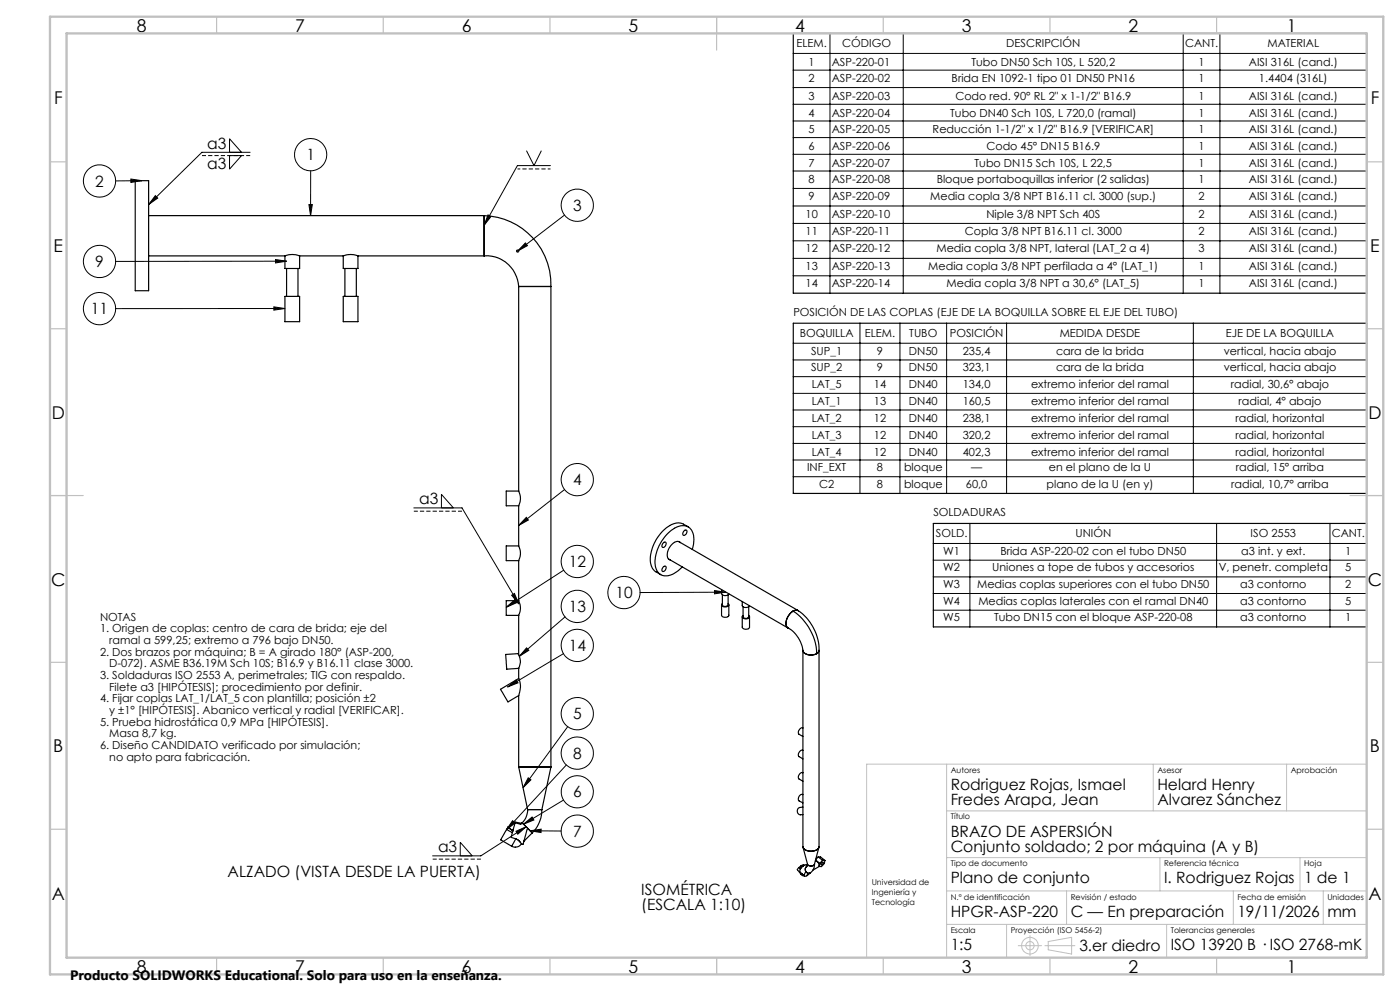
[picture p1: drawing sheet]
<svg xmlns="http://www.w3.org/2000/svg" width="420mm" height="297mm" viewBox="0 0 420 297" stroke-linecap="round" stroke-linejoin="round" font-family="sans-serif">
<g fill="none" stroke="#000" stroke-width=".35">
<path d="M238 10h172v77.9h-172zM40.6 54.1h4v33h-4zM44.6 64.6h100.6M44.6 76.7h40.9M85.5 76.7a6 6 0 0 1 4.4 0M85.5 76.7v3.8h4.4v-3.8M89.9 76.7h13.1M103 76.7a6 6 0 0 1 4.4 0M103 76.7v3.8h4.4v-3.8M107.4 76.7h37.8M145.2 76.7a9.7 9.7 0 0 1 10.4 9.2M145.2 64.6a20.7 20.7 0 0 1 20.1 21.3"/>
<path d="M145.2 64.6v12.1M85.5 88.8h4.4v7.6h-4.4zM86 80.5v8.3M89.4 80.5v8.3M103 88.8h4.4v7.6h-4.4zM103.5 80.5v8.3M106.9 80.5v8.3M155.6 85.9h9.7M155.6 85.9v61.3M165.3 85.9v144M238 96.9h172v51h-172zM155.6 147.2a4.9 4.9 0 0 1 0 4.4"/>
<path d="M155.6 147.2h-3.7v4.4h3.7M155.6 151.6v12M205.3 159a.52 .52 0 0 1 .8 .1 .52 .52 0 0 1-.1 .7l-.2 .3a.56 .56 0 0 1-.9 .2 .56 .56 0 0 1 .1-.9zM206.4 157.9l-1.4-.8a5.1 5.1 0 0 0-5.6 1.5 11.9 11.9 0 0 0-4.1 10.6 3.2 3.2 0 0 0 1.5 2.2l1.4 .8M280 156.9h130v31h-130zM155.6 163.6a4.9 4.9 0 0 1 0 4.4M155.6 163.6h-3.7v4.4h3.7M155.6 168v12M199 169.9a.53 .53 0 0 1 .8-.1 .53 .53 0 0 1-.1 .8l-.3 .5a.53 .53 0 0 1-.8 0 .53 .53 0 0 1 .2-.9zM199 162.7a.52 .52 0 0 1 .8-.1 .52 .52 0 0 1-.1 .8 .58 .58 0 0 1-.4 .7 .58 .58 0 0 1-.7-.4zM200.5 167.5l35.9 20.7M203.6 162.3l35.8 20.7"/>
<path d="M204.2 162.6h-.1a2 2 0 0 0-2.9 .9 3.3 3.3 0 0 0-.5 4.1l.4 .2M207.7 164.7a6.1 6.1 0 0 0-1-6.6 4.6 4.6 0 0 0-5.5 1 12.2 12.2 0 0 0-4.5 11 3.3 3.3 0 0 0 5.3 1.9l1.5-1 1.2-1.1M216.5 176.7v1.2a1.29 1.29 0 0 0 2.2 .1M216.7 178.3v3a1 1 0 0 0 1.7 0v-3M151.7 196.1l3.7-.2a4.5 4.5 0 0 1 .2 4.4l-3.6 .3zM155.6 180a4.9 4.9 0 0 1 0 4.4M155.6 180h-3.7v4.4h3.7M155.6 184.4v11.8M216.5 181.3v3.1a1.25 1.25 0 0 0 2.2 0v-3.1M216.7 180.9a.64 .64 0 0 0-.1 .8 .64 .64 0 0 0 .9 .2h.3a.6 .6 0 0 0 .8-.3 .6 .6 0 0 0-.2-.7M222.7 184.9v3.1a1.26 1.26 0 0 0 2.2 0v-3.1M222.7 180.3v1.1a1.29 1.29 0 0 0 2.2 .1"/>
<path d="M222.9 184.5a.63 .63 0 0 0-.1 .8 .63 .63 0 0 0 .8 .2l.8-.1a.49 .49 0 0 0 .4-.4 .49 .49 0 0 0-.2-.5M222.9 181.9v3a.97 .97 0 0 0 1.7 0v-3M237.9 183.2a4 4 0 0 0-1.8 4.8 9.8 9.8 0 0 1 5 7.4 3.4 3.4 0 0 0 3.9 .5M237.9 183.2l.8-.3a5 5 0 0 1 3.1 2.1 15 15 0 0 1 3.9 9.9M237.9 183.2a15.9 15.9 0 0 1 7.1 12.7M237.9 183.2a3.9 3.9 0 0 0-1.8 4.8l.5 .3M239.5 183.1a1.39 1.39 0 0 0-1.6 .1M240.9 194.9a2.73 2.73 0 0 0 3.9 1.1l.6-.4 .3-.7v58.8a2.85 2.85 0 0 1-4.3 .9l-.5-.8zM245.7 194.9l-.7 1M155.6 203.3a6.2 6.2 0 0 1 0 5.2M155.6 203.3l-5.5 3.3 2.3 3.8 3.2-1.9M155.6 200.3v3"/>
<path d="M155.6 208.5v21.4M240.9 218.2a1.24 1.24 0 0 0-1.2 1.9l1.2 .6M155.6 229.9h9.7M155.6 229.9l2.7 12.7M165.3 229.9l-2.7 12.7M240.9 238.2a1.17 1.17 0 0 0-1.2 .5 1.17 1.17 0 0 0 .1 1.4l1.1 .5M240.9 231.6a1.24 1.24 0 0 0-1.2 1.9l1.2 .6M240.9 224.9a1.24 1.24 0 0 0-1.2 1.9l1.2 .6M152.4 247.9l1.4 1.1-.1 .5-1.7-.9-1.8 3.1 3.3 1.9M152.4 247.9h.1M152.4 247.9l1.5 1.1M152.4 247.9l-.4 .7"/>
<path d="M154 248.5l-.3 .3M154.5 246.6l-1.1 4.4 1.4 .4M154.5 246.6l1.7 .4 .5-.4M154.5 246.6l.1-.2 1.9 .4M154.8 251.4l.9 .6 .7 .9M154.8 251.4l-1.3 2.2M155.4 251.7l.7 .7M156.4 252.9a2.22 2.22 0 0 1-2.9 .7M156.7 246.6l3 3M157.4 251.9l-.2 .2M158.1 248.6l-1.2 4.4-.5-.1M158.3 242.6a5.6 5.6 0 0 1-1.6 4"/>
<path d="M158.3 242.6h4.3M159.7 249.6l-2.5 2.5M162.6 242.6a9.9 9.9 0 0 1-2.9 7M240.3 259.5l.2 .5v-.5l.4 .1M240.3 259.5l-.3 .4 .2 .3M240.6 259.4l-.3 .1M240.6 259.4l.3 .1zM240.7 259.5l.1 .1M240.9 241.9l-1 .1a1.13 1.13 0 0 0-.7 1.2 1.13 1.13 0 0 0 1 1l.7-.1M240.9 259.3h.1M240.9 259.3l-.5 .6M240.9 259.3l.2 .1"/>
<path d="M240.9 253.9l1.4 5.1M242 259.8a1.08 1.08 0 0 0-.3 1.3 1.08 1.08 0 0 0 1.3 .5M242 259.8l-.2 .1M242.1 259.5a1.08 1.08 0 0 0-1.7 .5l-.2 .4a.85 .85 0 0 0 .3 1.4M242.2 259.3l-.1 .1M242.2 259l-.2 .8M242.3 259a1.29 1.29 0 0 0 2 0M244.4 259l-.1 .3a2.92 2.92 0 0 1-1.3 2.3M244.6 258l.5 .1 .4 .6 .2 1M244.7 257.8l1.2 1M245.5 256.8l-.8 .8M245.5 256.8l1.3 1"/>
<path d="M245.5 256.8h.7l1.3 1.1M245.7 253.9l-1.4 5.1M245.8 259.7l-1.9 1.1M245.9 258.8l-.2 .9M246.5 258.5l.3-.1a.45 .45 0 0 1 0 .5 .45 .45 0 0 1-.6 .1zM246.8 257.8l-.9 1M246.8 257.8l.7 .1M247.5 257.9l-.2 .9-.8 .9h-.8M240.1 260.5l-.4-.5-.5 .7 1.2 1.4M240.2 260.1l-.2 .2M240.5 261.8l-.1 .3M240.5 261.8h.1"/>
<path d="M240.6 261.8l.7 .7-.9-.4M240.8 262.1h.1M241.7 261.3l-.2 .4a.53 .53 0 0 0-.1 .8 .53 .53 0 0 0 .8-.1l.7-.7M243 261.6l-.9 .5"/>
</g>
<g fill="none" stroke="#000" stroke-width=".3">
<path d="M238 16h172M249 10v77.9M271 10v77.9M355 10v77.9M366 10v77.9M238 21h172M238 26.2h172M238 31.3h172M238 36.3h172M39.3 53.7l3.3 .4-3.3 .6zM42.6 54.1l-7.9 .1M46.6 58.6l.7 .8-2.7 1.9z"/>
<path d="M68.9 45.6v-4l3.6 4M68.9 46.6h3.6l-3.6 4.1zM75 45.6h-14.4l-16 15.7M93.2 51.2v13.4M157.9 45.2l2.3 4.4 2.2-4.4M165.1 49.6h-9.9l-10 17.9M238 41.2h172M238 46.2h172M238 51.3h172M238 56.5h172M82.7 77.8l3.3 .5-3.3 .5zM86 78.3h-51.3"/>
<path d="M92.7 61.3h1l-.5 3.3zM146.4 64.4l.9 .5-2.1 2.6zM157.6 72.8l.6 .8-2.9 1.6zM169.4 64.4l-14.1 10.8M238 61.7h172M238 67h172M238 72.2h172M238 77.4h172M82.2 92l3.3 .5-3.3 .5zM85.5 92.5h-50.8M238 82.7h172M258 96.9v51"/>
<path d="M270 96.9v51M284 96.9v51M302 96.9v51M358 96.9v51M238 102.9h172M238 107.9h172M238 112.9h172M238 117.9h172M238 122.9h172M238 127.9h172M238 132.9h172M238 137.9h172"/>
<path d="M124.1 152.2h14.5l17 28.8M132.4 152.2v-4l3.6 4M157.9 155l.6 .9-2.9 1.6zM169.4 146.7l-13.8 10.8M238 142.9h172M291 156.9v31M365 156.9v31M399 156.9v31M153.5 178.4l.8-.5 1.3 3.1zM169.1 170.9l-17.2 11.1M214.3 177l3.4 .5-3.4 .5zM217.7 177.5l-25.7 .1"/>
<path d="M280 162.9h130M280 167.9h130M280 172.9h130M280 177.9h130M151.9 182l2.5-2.2 .5 .9zM158 194.2l.6 .7-2.8 1.8zM169.1 195.9l-16.8 10M169.5 184.9l-13.7 11.8M280 182.9h130M152.3 205.9l2.6-2.1 .5 .8zM170.3 217.8l-13.4 18.3M158.5 233.1l.8 .6-2.4 2.4z"/>
<path d="M169.1 239.8l-12 7.2M169.9 229.3l-18 19.4M138.1 256.5v-4.1l3.6 4.1M153.8 246l.7 .7-2.6 2zM154.8 249.1l3-1.3-2.5 2.2zM157.1 247l2.5-2.1 .6 .8zM157.8 247.8l-13.5 8.7h-14.5M159 249l3.3-.5v1zM159 249l9.3 .1"/>
<circle cx="29.8" cy="54.2" r="4.8"/>
<circle cx="93.2" cy="46.4" r="4.8"/>
<circle cx="29.8" cy="78.4" r="4.8"/>
<circle cx="173.2" cy="61.5" r="4.8"/>
<circle cx="29.8" cy="92.5" r="4.8"/>
<circle cx="173.2" cy="143.7" r="4.8"/>
<circle cx="173.2" cy="168.3" r="4.8"/>
<circle cx="187.2" cy="177.6" r="4.8"/>
<circle cx="173.2" cy="181.7" r="4.8"/>
<circle cx="173.2" cy="193.4" r="4.8"/>
<circle cx="173.2" cy="213.9" r="4.8"/>
<circle cx="173.2" cy="225.7" r="4.8"/>
<circle cx="173.2" cy="237.3" r="4.8"/>
<circle cx="173.2" cy="249.1" r="4.8"/>
</g>
<g fill="none" stroke="#c0c0c0" stroke-width=".3">
<path d="M284 229v58M346 229v14M386 229v14M410 229h-150v58M284 243h126M284 257h126M348 257v10M390 257v10M284 267h126M284 277h126M302 277v10M320 267v10"/>
<path d="M350 277v10M370 267v10M397 267v10M305.5 283.4h7M309 280.4v6M313.5 283.4h9M314.5 282.2l7-1.3v5l-7-1.2z"/>
<circle cx="309" cy="283.4" r="2.49"/>
<circle cx="309" cy="283.4" r="1.25"/>
</g>
<path d="M154.8 75.2h1M154.9 74.9l.7 .7M155.3 74.8v.9M155.6 74.9l-.7 .7" fill="none" stroke="#00f" stroke-width=".3"/>
<path d="M75.1 46.6h-14.5M138.6 153.2h-14.5M144.3 257.5h-14.5" fill="none" stroke="#000" stroke-width=".3" stroke-dasharray="1.3 .6" stroke-dashoffset=".1" stroke-linecap="butt"/>
<path d="M165.2 50.6h-10" fill="none" stroke="#000" stroke-width=".3" stroke-dasharray="1.3 .6" stroke-dashoffset=".4" stroke-linecap="butt"/>
<g fill="none" stroke="#c0c0c0" stroke-width=".35">
<path d="M65 5v5M115 5v5M165 5v5M215 5v10M265 5v5M315 5v5M365 5v5M15 48.5h5M410 48.5h5M15 98.5h5M410 98.5h5M15 148.5h10"/>
<path d="M405 148.5h10M15 198.5h5M410 198.5h5M15 248.5h5M410 248.5h5M65 287v5M115 287v5M165 287v5M215 287v5M265 287v5M315 287v5M365 287v5"/>
</g>
<path d="M15 5h400v287h-400zM20 10h390v277h-390z" fill="none" stroke="#c0c0c0" stroke-width=".7"/>
<path d="M92.7 61.3h1l-.5 3.3zM39.3 53.7l3.3 .4-3.3 .6zM157.9 155l.6 .9-2.9 1.6zM158.5 233.1l.8 .6-2.4 2.4zM157.1 247l2.5-2.1 .6 .8zM159 249l3.3-.5v1zM153.8 246l.7 .7-2.6 2zM82.7 77.8l3.3 .5-3.3 .5zM82.2 92l3.3 .5-3.3 .5zM151.9 182l2.5-2.2 .5 .9zM158 194.2l.6 .7-2.8 1.8zM152.3 205.9l2.6-2.1 .5 .8zM46.6 58.6l.7 .8-2.7 1.9zM146.4 64.4l.9 .5-2.1 2.6zM153.5 178.4l.8-.5 1.3 3.1zM154.8 249.1l3-1.3-2.5 2.2zM214.3 177l3.4 .5-3.4 .5zM157.6 72.8l.6 .8-2.9 1.6z" fill="#000"/>
<g font-size="5.3">
<text x="41" y="9.5">8</text>
<text x="88.5" y="9.5">7</text>
<text x="138.5" y="9.5">6</text>
<text x="188.5" y="9.5">5</text>
<text x="238.5" y="9.5">4</text>
<text x="288.5" y="9.5">3</text>
<text x="338.5" y="9.5">2</text>
<text x="386" y="9.5">1</text>
<text x="16.2" y="31.3">F</text>
<text x="411.2" y="31.3">F</text>
<text x="16.1" y="75.5">E</text>
<text x="411.1" y="75.5">E</text>
<text x="15.5" y="125.5">D</text>
<text x="410.5" y="125.5">D</text>
<text x="15.4" y="175.5">C</text>
<text x="410.4" y="175.5">C</text>
<text x="16" y="225.5">B</text>
<text x="411" y="225.5">B</text>
<text x="15.5" y="269.8">A</text>
<text x="410.5" y="269.8">A</text>
<text x="41" y="291.5">8</text>
<text x="88.5" y="291.5">7</text>
<text x="138.5" y="291.5">6</text>
<text x="188.5" y="291.5">5</text>
<text x="238.5" y="291.5">4</text>
<text x="288.5" y="291.5">3</text>
<text x="338.5" y="291.5">2</text>
<text x="386" y="291.5">1</text>
</g>
<g font-size="4.7">
<text x="62.2" y="44.6">a3</text>
<text x="62.2" y="50.6">a3</text>
<text x="91.9" y="48">1</text>
<text x="28.6" y="55.9">2</text>
<text x="171.9" y="63.2">3</text>
<text x="28.6" y="80">9</text>
<text x="27.3" y="94.2">11</text>
<text x="171.9" y="145.4">4</text>
<text x="125.7" y="151.2">a3</text>
<text x="170.6" y="170">12</text>
<text x="184.6" y="179.3">10</text>
<text x="170.6" y="183.4">13</text>
<text x="170.6" y="195.1">14</text>
<text x="171.9" y="215.6">5</text>
<text x="171.9" y="227.4">8</text>
<text x="171.9" y="239">6</text>
<text x="285.2" y="236.7">Rodriguez Rojas, Ismael</text>
<text x="347.2" y="236.7">Helard Henry</text>
<text x="285.2" y="241.3">Fredes Arapa, Jean</text>
<text x="347.2" y="241.3">Alvarez Sánchez</text>
<text x="171.9" y="250.8">7</text>
<text x="285.2" y="250.7">BRAZO DE ASPERSIÓN</text>
<text x="131.4" y="255.5">a3</text>
<text x="285.2" y="255.3">Conjunto soldado; 2 por máquina (A y B)</text>
<text x="68.3" y="263">ALZADO (VISTA DESDE LA PUERTA)</text>
<text x="192.4" y="268.1">ISOMÉTRICA</text>
<text x="285.2" y="264.7">Plano de conjunto</text>
<text x="349.2" y="264.7">I. Rodriguez Rojas</text>
<text x="391.2" y="264.7">1 de 1</text>
<text x="192.4" y="272.6">(ESCALA 1:10)</text>
<text x="285.2" y="274.7">HPGR-ASP-220</text>
<text x="321.2" y="274.7">C — En preparación</text>
<text x="371.2" y="274.7">19/11/2026</text>
<text x="398.2" y="274.9">mm</text>
<text x="285.2" y="284.7">1:5</text>
<text x="323.8" y="284.9">3.er diedro</text>
<text x="351.2" y="284.7">ISO 13920 B · ISO 2768-mK</text>
</g>
<text font-size="4.1" x="21" y="293.7">Producto SOLIDWORKS Educational. Solo para uso en la enseñanza.</text>
<g font-size="3.3">
<text x="238.9" y="14.2">ELEM.</text>
<text x="252.7" y="14.2">CÓDIGO</text>
<text x="301.9" y="14.2">DESCRIPCIÓN</text>
<text x="355.5" y="14.2">CANT.</text>
<text x="380.2" y="14.2">MATERIAL</text>
<text x="242.6" y="19.7">1</text>
<text x="249.5" y="19.7">ASP-220-01</text>
<text x="291.4" y="19.7">Tubo DN50 Sch 10S, L 520,2</text>
<text x="359.6" y="19.7">1</text>
<text x="374.7" y="19.7">AISI 316L (cand.)</text>
<text x="242.6" y="24.5">2</text>
<text x="242.6" y="29.9">3</text>
<text x="249.5" y="24.5">ASP-220-02</text>
<text x="249.5" y="29.9">ASP-220-03</text>
<text x="285.5" y="24.5">Brida EN 1092-1 tipo 01 DN50 PN16</text>
<text x="286.6" y="29.9">Codo red. 90° RL 2&quot; x 1-1/2&quot; B16.9</text>
<text x="359.6" y="24.5">1</text>
<text x="359.6" y="29.9">1</text>
<text x="374.7" y="29.9">AISI 316L (cand.)</text>
<text x="377.7" y="24.5">1.4404 (316L)</text>
<text x="242.6" y="34.9">4</text>
<text x="249.5" y="34.9">ASP-220-04</text>
<text x="285.1" y="34.9">Tubo DN40 Sch 10S, L 720,0 (ramal)</text>
<text x="359.6" y="34.9">1</text>
<text x="374.7" y="34.9">AISI 316L (cand.)</text>
<text x="242.6" y="39.9">5</text>
<text x="249.5" y="39.9">ASP-220-05</text>
<text x="279.8" y="39.9">Reducción 1-1/2&quot; x 1/2&quot; B16.9 [VERIFICAR]</text>
<text x="359.6" y="39.9">1</text>
<text x="374.7" y="39.9">AISI 316L (cand.)</text>
<text x="242.6" y="44.9">6</text>
<text x="249.5" y="44.9">ASP-220-06</text>
<text x="295.9" y="44.9">Codo 45° DN15 B16.9</text>
<text x="359.6" y="44.9">1</text>
<text x="374.7" y="44.9">AISI 316L (cand.)</text>
<text x="242.6" y="49.9">7</text>
<text x="249.5" y="49.9">ASP-220-07</text>
<text x="292.4" y="49.9">Tubo DN15 Sch 10S, L 22,5</text>
<text x="359.6" y="49.9">1</text>
<text x="374.7" y="49.9">AISI 316L (cand.)</text>
<text x="242.6" y="54.7">8</text>
<text x="242.6" y="60">9</text>
<text x="249.5" y="54.7">ASP-220-08</text>
<text x="249.5" y="60">ASP-220-09</text>
<text x="279.1" y="60">Media copla 3/8 NPT B16.11 cl. 3000 (sup.)</text>
<text x="281" y="54.7">Bloque portaboquillas inferior (2 salidas)</text>
<text x="359.6" y="54.7">1</text>
<text x="359.6" y="60">2</text>
<text x="374.7" y="54.7">AISI 316L (cand.)</text>
<text x="374.7" y="60">AISI 316L (cand.)</text>
<text x="241.7" y="65.2">10</text>
<text x="249.5" y="65.2">ASP-220-10</text>
<text x="295.9" y="65.2">Niple 3/8 NPT Sch 40S</text>
<text x="359.6" y="65.2">2</text>
<text x="374.7" y="65.2">AISI 316L (cand.)</text>
<text x="241.7" y="70.4">11</text>
<text x="249.5" y="70.4">ASP-220-11</text>
<text x="289.4" y="70.4">Copla 3/8 NPT B16.11 cl. 3000</text>
<text x="359.6" y="70.4">2</text>
<text x="374.7" y="70.4">AISI 316L (cand.)</text>
<text x="241.7" y="75.7">12</text>
<text x="249.5" y="75.7">ASP-220-12</text>
<text x="280.9" y="75.7">Media copla 3/8 NPT, lateral (LAT_2 a 4)</text>
<text x="359.6" y="75.7">3</text>
<text x="374.7" y="75.7">AISI 316L (cand.)</text>
<text x="241.7" y="80.9">13</text>
<text x="249.5" y="80.9">ASP-220-13</text>
<text x="278.5" y="80.9">Media copla 3/8 NPT perfilada a 4° (LAT_1)</text>
<text x="359.6" y="80.9">1</text>
<text x="374.7" y="80.9">AISI 316L (cand.)</text>
<text x="241.7" y="86.1">14</text>
<text x="249.5" y="86.1">ASP-220-14</text>
<text x="284" y="86.1">Media copla 3/8 NPT a 30,6° (LAT_5)</text>
<text x="359.6" y="86.1">1</text>
<text x="374.7" y="86.1">AISI 316L (cand.)</text>
<text x="238" y="94.6">POSICIÓN DE LAS COPLAS (EJE DE LA BOQUILLA SOBRE EL EJE DEL TUBO)</text>
<text x="239.9" y="101.1">BOQUILLA</text>
<text x="259.4" y="101.1">ELEM.</text>
<text x="272.8" y="101.1">TUBO</text>
<text x="284.9" y="101.1">POSICIÓN</text>
<text x="317.9" y="101.1">MEDIDA DESDE</text>
<text x="367.8" y="101.1">EJE DE LA BOQUILLA</text>
<text x="243.3" y="106.3">SUP_1</text>
<text x="263.1" y="106.3">9</text>
<text x="272.7" y="106.3">DN50</text>
<text x="288.8" y="106.3">235,4</text>
<text x="316.8" y="106.3">cara de la brida</text>
<text x="367.1" y="106.3">vertical, hacia abajo</text>
<text x="243.3" y="111.3">SUP_2</text>
<text x="263.1" y="111.3">9</text>
<text x="272.7" y="111.3">DN50</text>
<text x="288.8" y="111.3">323,1</text>
<text x="316.8" y="111.3">cara de la brida</text>
<text x="367.1" y="111.3">vertical, hacia abajo</text>
<text x="243.5" y="116.3">LAT_5</text>
<text x="262.2" y="116.3">14</text>
<text x="272.7" y="116.3">DN40</text>
<text x="288.8" y="116.3">134,0</text>
<text x="309.3" y="116.3">extremo inferior del ramal</text>
<text x="369.3" y="116.3">radial, 30,6° abajo</text>
<text x="243.5" y="121.3">LAT_1</text>
<text x="262.2" y="121.3">13</text>
<text x="272.7" y="121.3">DN40</text>
<text x="288.8" y="121.3">160,5</text>
<text x="309.3" y="121.3">extremo inferior del ramal</text>
<text x="371.6" y="121.3">radial, 4° abajo</text>
<text x="243.5" y="126.6">LAT_2</text>
<text x="243.5" y="131.6">LAT_3</text>
<text x="262.2" y="126.6">12</text>
<text x="262.2" y="131.6">12</text>
<text x="272.7" y="126.6">DN40</text>
<text x="272.7" y="131.6">DN40</text>
<text x="288.8" y="126.6">238,1</text>
<text x="288.8" y="131.6">320,2</text>
<text x="309.3" y="126.6">extremo inferior del ramal</text>
<text x="309.3" y="131.6">extremo inferior del ramal</text>
<text x="370.7" y="126.6">radial, horizontal</text>
<text x="370.7" y="131.6">radial, horizontal</text>
<text x="243.5" y="136.6">LAT_4</text>
<text x="262.2" y="136.6">12</text>
<text x="272.7" y="136.6">DN40</text>
<text x="288.8" y="136.6">402,3</text>
<text x="309.3" y="136.6">extremo inferior del ramal</text>
<text x="370.7" y="136.6">radial, horizontal</text>
<text x="242.1" y="141.3">INF_EXT</text>
<text x="263.1" y="141.3">8</text>
<text x="271.2" y="141.3">bloque</text>
<text x="291.3" y="141.3">—</text>
<text x="314.7" y="141.3">en el plano de la U</text>
<text x="370.8" y="141.3">radial, 15° arriba</text>
<text x="245.7" y="146.3">C2</text>
<text x="263.1" y="146.3">8</text>
<text x="271.2" y="146.3">bloque</text>
<text x="289.8" y="146.3">60,0</text>
<text x="314" y="146.3">plano de la U (en y)</text>
<text x="369.4" y="146.3">radial, 10,7° arriba</text>
<text x="280" y="154.6">SOLDADURAS</text>
<text x="280.8" y="161.1">SOLD.</text>
<text x="322.6" y="161.1">UNIÓN</text>
<text x="375.2" y="161.1">ISO 2553</text>
<text x="399.5" y="161.1">CANT.</text>
<text x="283" y="166.3">W1</text>
<text x="300.1" y="166.3">Brida ASP-220-02 con el tubo DN50</text>
<text x="372.4" y="166.3">a3 int. y ext.</text>
<text x="403.6" y="166.3">1</text>
<text x="283" y="171.3">W2</text>
<text x="297.7" y="171.3">Uniones a tope de tubos y accesorios</text>
<text x="365.6" y="171.3">V, penetr. completa</text>
<text x="403.6" y="171.3">5</text>
<text x="283" y="176.3">W3</text>
<text x="293.2" y="176.3">Medias coplas superiores con el tubo DN50</text>
<text x="372" y="176.3">a3 contorno</text>
<text x="403.6" y="176.3">2</text>
<text x="283" y="181.3">W4</text>
<text x="293.5" y="181.3">Medias coplas laterales con el ramal DN40</text>
<text x="372" y="181.3">a3 contorno</text>
<text x="403.6" y="181.3">5</text>
<text x="30" y="186">NOTAS</text>
<text x="30" y="189.5">1. Origen de coplas: centro de cara de brida; eje del</text>
<text x="283" y="186.3">W5</text>
<text x="298.2" y="186.3">Tubo DN15 con el bloque ASP-220-08</text>
<text x="372" y="186.3">a3 contorno</text>
<text x="403.6" y="186.3">1</text>
<text x="30" y="196.5">2. Dos brazos por máquina; B = A girado 180° (ASP-200,</text>
<text x="32.8" y="193">ramal a 599,25; extremo a 796 bajo DN50.</text>
<text x="30" y="203.5">3. Soldaduras ISO 2553 A, perimetrales; TIG con respaldo.</text>
<text x="32.8" y="200">D-072). ASME B36.19M Sch 10S; B16.9 y B16.11 clase 3000.</text>
<text x="32.8" y="207">Filete a3 [HIPÓTESIS]; procedimiento por definir.</text>
<text x="30" y="210.5">4. Fijar coplas LAT_1/LAT_5 con plantilla; posición ±2</text>
<text x="32.8" y="214">y ±1° [HIPÓTESIS]. Abanico vertical y radial [VERIFICAR].</text>
<text x="30" y="217.5">5. Prueba hidrostática 0,9 MPa [HIPÓTESIS].</text>
<text x="32.8" y="221">Masa 8,7 kg.</text>
<text x="30" y="224.5">6. Diseño CANDIDATO verificado por simulación;</text>
<text x="32.8" y="228">no apto para fabricación.</text>
</g>
<g font-size="2.4">
<text x="285.2" y="231.6">Autores</text>
<text x="347.2" y="231.6">Asesor</text>
<text x="387.2" y="231.6">Aprobación</text>
<text x="285.2" y="245.6">Título</text>
<text x="285.2" y="259.6">Tipo de documento</text>
<text x="349.2" y="259.6">Referencia técnica</text>
<text x="391.2" y="259.6">Hoja</text>
<text x="261.5" y="265.3">Universidad de</text>
<text x="261.5" y="268.3">Ingeniería y</text>
<text x="285.2" y="269.6">N.º de identificación</text>
<text x="321.2" y="269.6">Revisión / estado</text>
<text x="371.2" y="269.6">Fecha de emisión</text>
<text x="398.2" y="269.6">Unidades</text>
<text x="261.5" y="271.3">Tecnología</text>
<text x="285.2" y="279.6">Escala</text>
<text x="303.2" y="279.6">Proyección (ISO 5456-2)</text>
<text x="351.2" y="279.6">Tolerancias generales</text>
</g>
</svg>
